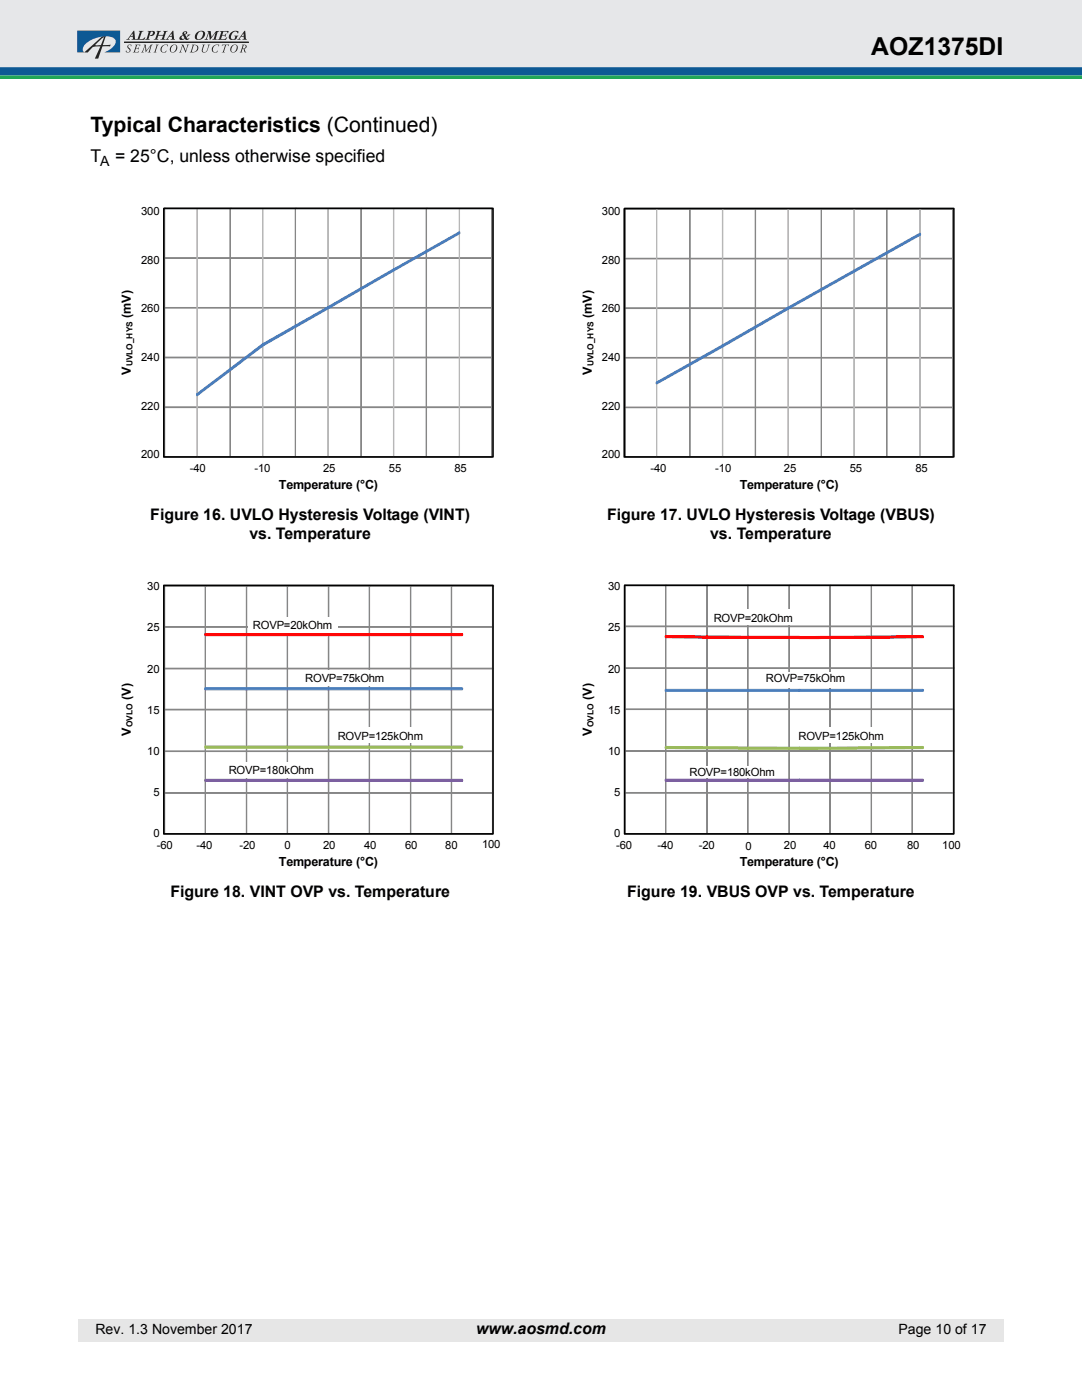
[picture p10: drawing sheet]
<svg xmlns="http://www.w3.org/2000/svg" width="216mm" height="279mm" viewBox="0 0 216 279" stroke-linecap="round" stroke-linejoin="round" font-family="sans-serif">
<path d="M0 14.2h215.9" fill="none" stroke="#0d5994" stroke-width="1.8" stroke-linecap="butt"/>
<path d="M-.1 -.1h216v13.5h-216z" fill="#e6e7e9"/>
<g fill="#232122">
<path d="M27.7 6.2h.9a1.04 1.04 0 0 0-.5 .9l-.3 .7h.7l.5-.4-.2 .5h-1.7a.59 .59 0 0 0 .5-.6l.3-.9z"/>
<path d="M29.5 6.2h.4a.68 .68 0 0 1 1 .4l-.4 .5a.32 .32 0 0 1-.3 .1 .32 .32 0 0 1-.2-.2 .35 .35 0 0 0 .5-.3 .35 .35 0 0 0-.4-.3l-.5 1.4h.3v.1h-.9l.1-.1a1.88 1.88 0 0 0 .6-1.5h-.3z"/>
<path d="M31.3 6.2h.9l-.4 .1-.1 .7h.9l.2-.7-.2-.1h.9l-.4 .2-.4 1.4 .2 .1h-.9l.3-.1 .2-.7h-.1h-.8l-.2 .7 .2 .1h-.9l.3-.1 .3-.9 .1-.6z"/>
<path d="M41.4 6.2h.6l.2 1.2 .8-1.1a.48 .48 0 0 1 .7-.1l-.3 .2-.4 1.3 .2 .2h-.9l.4-.2 .3-1.2-1.1 1.4h-.1l-.1-1.4-.4 1.2 .2 .2h-.7l.4-.3 .3-1 .1-.2z"/>
<path d="M43.9 6.2h1.7l-.1 .4-.2-.3h-.7l-.3 .7h.5l.4-.3-.2 .7-.2-.3h-.5l-.1 .7a1.18 1.18 0 0 0 1.1-.4l-.2 .5h-1.7l.4-.2 .4-1.3-.3-.1z"/>
<path d="M46.1 6.5a1.32 1.32 0 0 1 1.5-.2l-.2 .4a.58 .58 0 0 0-.6-.4 .58 .58 0 0 0-.5 .4 .64 .64 0 0 0 .1 1.2 .49 .49 0 0 0 .6-.6l-.2-.2h.8l-.2 .1a.95 .95 0 0 1-.8 .8 .95 .95 0 0 1-1-.6l.1-.4z"/>
<path d="M25.5 9.1l.6-.2 .2 .1-.2 .3a.31 .31 0 0 0-.3-.3 .31 .31 0 0 0-.3 .3 .31 .31 0 0 0 .3 .3 .49 .49 0 0 1 .1 .8 .49 .49 0 0 1-.8-.2l.1-.2a.35 .35 0 0 0 .5 .4 .35 .35 0 0 0 0-.6 .5 .5 0 0 1-.2-.7z"/>
<path d="M27 8.9h1l-.1 .3-.1-.2h-.5l-.1 .6 .5-.2-.1 .5-.1-.2h-.4l-.1 .4-.1 .2 .2 .1h.4l.2-.3-.1 .4-1.1-.1 .3-.1 .3-1.2z"/>
<path d="M28.7 8.9h.4l.1 1.2 .9-1.2h.4l-.2 .2-.3 .9-.1 .4 .2 .1-.6-.1 .2-.1 .4-1.1-1 1.2-.2-1.2-.4 1.1 .2 .2h-.5l.2-.2 .4-1.2z"/>
<path d="M31.1 8.9l.6 .1h-.2l-.4 1.1-.1 .2 .2 .2h-.6l.3-.2 .3-1.2z"/>
<path d="M32.3 9.2l.7-.3 .5 .1-.1 .2a.61 .61 0 0 0-.7-.2 .61 .61 0 0 0-.4 .6 .54 .54 0 0 0 .2 .8 .54 .54 0 0 0 .7-.3 .62 .62 0 0 1-1 .2l-.2-.5z"/>
<path d="M36.2 8.9h.4l.5 1.2 .3-1-.2-.2h.6l-.3 .2-.4 1.4-.7-1.4-.3 1.3 .2 .1h-.6l.3-.3 .3-.9v-.3z"/>
<path d="M40.4 8.9h.6l-.3 .2-.2 .7a.45 .45 0 0 0 .3 .6 .45 .45 0 0 0 .5-.5l.3-.8-.2-.2h.5l-.2 .3a1.23 1.23 0 0 1-.9 1.3 .44 .44 0 0 1-.5-.2 .44 .44 0 0 1 0-.5l.2-.7z"/>
<path d="M42.6 9.2l.4-.3h.6l.2 .1-.2 .3a.44 .44 0 0 0-.4-.4 .44 .44 0 0 0-.4 .3l-.2 .1a.6 .6 0 0 0-.2 .7 .6 .6 0 0 0 .6 .4l.5-.3a.61 .61 0 0 1-.7 .4 .61 .61 0 0 1-.5-.6z"/>
<path d="M44.4 8.9h1.3l-.1 .3-.1-.2h-.4l-.4 1.3 .2 .2h-.6l.2-.2 .4-1.3h-.4l-.2 .2z"/>
<path d="M26.7 6.1h.1l.1 1.4 .2 .4h-.9l.3-.1v-.5h-.5l-.3 .5h.2v.1h-.7l.3-.2zM26.4 6.6l-.3 .6h.4z"/>
<path d="M34.4 6.1l.2 .1 .1 1.5 .2 .2h-.9l.3-.1v-.5h-.5l-.3 .4 .2 .2h-.7l.3-.2zM34.2 6.6l-.3 .6h.4z"/>
<path d="M36.5 6.5l.2-.2a.38 .38 0 0 1 .7 .1 .38 .38 0 0 1-.5 .5l.3 .5 .3-.3-.1-.2h.6l-.8 .6 .2 .2h.4a.51 .51 0 0 1-.9 .1 .62 .62 0 0 1-1.1-.2l.2-.4 .5-.2-.1-.3zM36.3 7.2a.31 .31 0 0 0 0 .5 .31 .31 0 0 0 .5-.1l-.3-.5zM36.7 6.6a.25 .25 0 0 0 .5 0 .25 .25 0 0 0-.5 0z"/>
<path d="M39.3 6.5a.94 .94 0 0 1 1.6 .1 1.22 1.22 0 0 1-.7 1.2 1.22 1.22 0 0 1-1.3-.2 1.14 1.14 0 0 1 .4-1.1zM39.7 6.5l-.3 .5a.53 .53 0 0 0 .1 .8 .53 .53 0 0 0 .8-.3 .94 .94 0 0 0 .1-1.2h-.4z"/>
<path d="M48.8 6.1h.1l.1 1a.59 .59 0 0 0 .3 .8h-1l.3-.1v-.5h-.5l-.3 .5 .2 .1h-.7l.4-.2zM48.6 6.6l-.4 .6h.4z"/>
<path d="M34.2 9.2a.71 .71 0 0 1 1.1-.1 .71 .71 0 0 1-.2 1.1 .71 .71 0 0 1-1.1 0 .71 .71 0 0 1 .2-1zM34.5 9.1a.74 .74 0 0 0-.5 .7 .74 .74 0 0 0 .5 .6 .89 .89 0 0 0 .4-1.4z"/>
<path d="M38.3 8.9a.84 .84 0 0 1 .9 .1 .84 .84 0 0 1 .4 .8 1.29 1.29 0 0 1-1.7 .6l.2-.1 .3-1.1zM38.7 9l-.4 1.3a.72 .72 0 0 0 .9-.3 .72 .72 0 0 0-.3-1z"/>
<path d="M46.2 9.2a.71 .71 0 0 1 1.1-.1 .71 .71 0 0 1-.2 1.1 .7 .7 0 0 1-1.1 0 .7 .7 0 0 1 .2-1zM46.5 9.1a.74 .74 0 0 0-.4 .7 .74 .74 0 0 0 .4 .6 .88 .88 0 0 0 .5-1.4z"/>
<path d="M48.3 8.9h.5a.41 .41 0 0 1 .4 .4 .41 .41 0 0 1-.4 .4l.3 .8a.46 .46 0 0 1-.5-.7h-.2l-.2 .5 .2 .2h-.6l.2-.2 .4-1.2zM48.6 9l-.2 .6a.34 .34 0 0 0 .6-.2 .34 .34 0 0 0-.4-.4z"/>
<path d="M19 9l1.3-1.3 .5-.3-.7 1.6zM16.8 10.5h.7l.2-.3a2.05 2.05 0 0 1 2.3-.9l-1.1 2.4h.7l.8-2.4h1.5l.2-.4-1.6 .1 .6-1.8-.8 .1z"/>
</g>
<path d="M24.8 8.4h24.8" fill="none" stroke="#232122" stroke-width=".31"/>
<path d="M15.4 6.1h8.6v4.4h-3.2a3.1 3.1 0 0 0 2.3-2.3 1.86 1.86 0 0 0-2.2-.9 5.3 5.3 0 0 0-4.3 2.2l-.1 .5 .3 .5h-1.4z" fill="#18508f"/>
<path d="M0 15.4h215.9" fill="none" stroke="#20a656" stroke-width=".71" stroke-linecap="butt"/>
<path d="M15.6 263.2h184.6v4.5h-184.6z" fill="#e6e6e6"/>
<path d="M23.5 40.4h76.8v58.5h-76.8z" fill="#fff"/>
<path d="M32.8 91.1h65.4v.2h-65.4zM32.8 81.2h65.4v.1h-65.4zM32.8 71.3h65.4v.1h-65.4zM32.8 61.4h65.4v.1h-65.4zM32.8 51.4h65.4v.2h-65.4zM32.8 41.5h65.4v.1h-65.4z" fill-rule="evenodd" fill="#868686"/>
<path d="M32.8 51.4h65.4v.2h-65.4zM32.8 41.5h65.4v.1h-65.4zM32.8 71.3h65.4v.1h-65.4zM32.8 61.4h65.4v.1h-65.4zM32.8 91.1h65.4v.2h-65.4zM32.8 81.2h65.4v.1h-65.4z" fill="none" stroke="#868686" stroke-width=".2"/>
<path d="M39.3 41.6l.1 49.6zM52.4 41.6l.1 49.6zM65.4 41.6l.1 49.6zM78.5 41.6l.1 49.6zM91.6 41.6l.1 49.6z" fill-rule="evenodd" fill="#b7b7b7"/>
<path d="M39.3 41.6l.1 49.6zM39.4 41.6h.1M52.4 41.6l.1 49.6zM52.5 41.6h.1M65.4 41.6l.1 49.6zM65.5 41.6h.1M78.5 41.6l.1 49.6zM78.6 41.6h.1M91.6 41.6l.1 49.6zM91.7 41.6h.1" fill="none" stroke="#b7b7b7" stroke-width=".2"/>
<path d="M32.8 41.6l.1 49.6zM45.9 41.6l.1 49.6zM58.9 41.6l.1 49.6zM72 41.6l.1 49.6zM85 41.6l.1 49.6zM98.1 41.6l.1 49.6z" fill-rule="evenodd" fill="#868686"/>
<path d="M32.8 41.6l.1 49.6zM32.9 41.6h.1M45.9 41.6l.1 49.6zM46 41.6h.1M58.9 41.6l.1 49.6zM59 41.6h.1M72 41.6l.1 49.6zM72.1 41.6h.1M85 41.6l.1 49.6zM85.1 41.6h.1M98.1 41.6l.1 49.6zM98.2 41.6h.1" fill="none" stroke="#868686" stroke-width=".2"/>
<path d="M39.3 78.6l13.2-10v.4l-13.2 10z" fill-rule="evenodd" fill="#4a7dbb"/>
<path d="M39.3 78.6l13.2-10v.4l-13.2 10z" fill="none" stroke="#4a7dbb" stroke-width=".2"/>
<path d="M52.4 68.6l13-7.4 .2 .1-.1 .3-13 7.4-.2-.1z" fill-rule="evenodd" fill="#4a7dbb"/>
<path d="M52.4 68.6l13-7.4 .2 .1-.1 .3-13 7.4-.2-.1z" fill="none" stroke="#4a7dbb" stroke-width=".2"/>
<path d="M65.4 61.2l13.2-7.5v.4l-13.1 7.5-.2-.1z" fill-rule="evenodd" fill="#4a7dbb"/>
<path d="M65.4 61.2l13.2-7.5v.4l-13.1 7.5-.2-.1z" fill="none" stroke="#4a7dbb" stroke-width=".2"/>
<path d="M78.5 53.7l13.1-7.5 .2 .1-.1 .4-13.1 7.4-.2-.2z" fill-rule="evenodd" fill="#4a7dbb"/>
<path d="M78.5 53.7l13.1-7.4h.2l-.1 .4-13.1 7.4z" fill="none" stroke="#4a7dbb" stroke-width=".2"/>
<path d="M32.6 41.6h.2v49.6h-.2zM32.7 41.6v49.6M32.6 91.2h.1" fill="none" stroke="#868686" stroke-width=".2"/>
<path d="M32.7 41.6h65.7v49.6h-65.7z" fill="none" stroke="#000" stroke-width=".31"/>
<path d="M115.4 40.4h76.9v58.5h-76.9z" fill="#fff"/>
<path d="M124.5 91.1h65.6v.2h-65.6zM124.5 81.2h65.6v.2h-65.6zM124.5 71.3h65.6v.2h-65.6zM124.5 61.4h65.6v.2h-65.6zM124.5 51.5h65.6v.2h-65.6zM124.5 41.6h65.6v.2h-65.6z" fill-rule="evenodd" fill="#868686"/>
<path d="M124.5 51.5h65.6v.2h-65.6zM124.5 41.6h65.6v.2h-65.6zM124.5 71.3h65.6v.2h-65.6zM124.5 61.4h65.6v.2h-65.6zM124.5 91.1h65.6v.2h-65.6zM124.5 81.2h65.6v.2h-65.6z" fill="none" stroke="#868686" stroke-width=".2"/>
<path d="M131 41.7l.1 49.5zM144.1 41.7l.1 49.5zM157.2 41.7l.1 49.5zM170.4 41.7l.1 49.5zM183.5 41.7l.1 49.5z" fill-rule="evenodd" fill="#b7b7b7"/>
<path d="M131 41.7l.1 49.5zM131.1 41.7h.1M144.1 41.7l.1 49.5zM144.2 41.7h.1M157.2 41.7l.1 49.5zM157.3 41.7h.1M170.4 41.7l.1 49.5zM170.5 41.7h.1M183.5 41.7l.1 49.5zM183.6 41.7h.1" fill="none" stroke="#b7b7b7" stroke-width=".2"/>
<path d="M124.5 41.7v49.5zM137.6 41.7h.1v49.5h-.1zM150.7 41.7l.1 49.5zM163.9 41.7v49.5zM176.9 41.7l.1 49.5zM190.1 41.7l.1 49.5z" fill-rule="evenodd" fill="#868686"/>
<path d="M124.5 41.7v49.5zM124.5 41.7h.1M137.6 41.7h.1v49.5h-.1zM137.7 41.7h.1M150.7 41.7l.1 49.5zM150.8 41.7h.1M163.9 41.7v49.5zM163.9 41.7h.1M176.9 41.7l.1 49.5zM177 41.7h.1M190.1 41.7l.1 49.5zM190.2 41.7h.1" fill="none" stroke="#868686" stroke-width=".2"/>
<path d="M131 76.3l13.1-7.5 .2 .1-.1 .3-13.1 7.4h-.2z" fill-rule="evenodd" fill="#4a7dbb"/>
<path d="M131 76.3l13.1-7.5 .2 .1-.1 .3-13.1 7.4h-.2z" fill="none" stroke="#4a7dbb" stroke-width=".2"/>
<path d="M144.1 68.8l13.2-7.5v.4l-13.1 7.6-.1-.2z" fill-rule="evenodd" fill="#4a7dbb"/>
<path d="M144.1 68.9l13.2-7.6v.4l-13.1 7.6z" fill="none" stroke="#4a7dbb" stroke-width=".2"/>
<path d="M157.2 61.3l13.3-7.3v.3l-13.2 7.4z" fill-rule="evenodd" fill="#4a7dbb"/>
<path d="M157.2 61.3l13.3-7.3v.3l-13.2 7.4z" fill="none" stroke="#4a7dbb" stroke-width=".2"/>
<path d="M170.3 53.9l13.2-7.4 .2 .1-.1 .3-13.1 7.4-.2-.1z" fill-rule="evenodd" fill="#4a7dbb"/>
<path d="M170.3 53.9l13.2-7.4 .2 .1-.1 .3-13.1 7.4-.2-.1z" fill="none" stroke="#4a7dbb" stroke-width=".2"/>
<path d="M124.6 41.6h.1v49.6h-.1zM124.7 41.6v49.6M124.6 91.2h.1" fill="none" stroke="#868686" stroke-width=".2"/>
<path d="M124.6 41.6h65.7v49.6h-65.7z" fill="none" stroke="#000" stroke-width=".31"/>
<path d="M23.5 115.7h76.8v58.4h-76.8z" fill="#fff"/>
<path d="M32.8 166.3h65.5v.2h-65.5zM32.8 158.2h65.5v.1h-65.5zM32.8 149.9h65.5v.1h-65.5zM32.8 141.5h65.5v.2h-65.5zM32.8 133.4h65.5v.1h-65.5zM32.8 125.1h65.5v.1h-65.5zM32.8 116.9h65.5v.1h-65.5z" fill-rule="evenodd" fill="#868686"/>
<path d="M32.8 116.9h65.5v.1h-65.5zM32.8 133.4h65.5v.1h-65.5zM32.8 125.1h65.5v.1h-65.5zM32.8 158.2h65.5v.1h-65.5zM32.8 149.9h65.5v.1h-65.5zM32.8 141.5h65.5v.2h-65.5zM32.8 166.4h65.5v.1h-65.5z" fill="none" stroke="#868686" stroke-width=".2"/>
<path d="M32.8 116.9l.1 49.5zM40.9 116.9l.1 49.5zM49.1 116.9l.1 49.5zM57.3 116.9l.1 49.5zM65.5 116.9h.1v49.5h-.1zM73.7 116.9v49.5zM81.9 116.9l.1 49.5zM90 116.9l.1 49.5zM98.3 116.9v49.5z" fill-rule="evenodd" fill="#868686"/>
<g fill="none" stroke="#868686" stroke-width=".2">
<path d="M32.8 116.9l.1 49.5zM32.9 116.9h.1M40.9 116.9l.1 49.5zM41 116.9h.1M49.1 116.9l.1 49.5zM49.2 116.9h.1M57.3 116.9l.1 49.5zM57.4 116.9h.1M65.5 116.9h.1v49.5h-.1zM65.6 116.9h.1M73.7 116.9v49.5zM73.7 116.9h.1"/>
<path d="M81.9 116.9l.1 49.5zM82 116.9h.1M90 116.9l.1 49.5zM90.1 116.9h.1M98.3 116.9v49.5zM98.3 116.9h.1"/>
</g>
<path d="M40.9 137.3l51.3-.1 .1 .3-.1 .2h-51.2z" fill-rule="evenodd" fill="#4f82bd"/>
<path d="M40.9 137.3l51.3-.1 .1 .3-.1 .2h-51.2z" fill="none" stroke="#4f82bd" stroke-width=".2"/>
<path d="M40.9 126.4h51.3l.1 .3-.1 .2h-51.2z" fill-rule="evenodd" fill="#f00"/>
<path d="M40.9 126.5l51.3-.1 .1 .3-.1 .2h-51.2z" fill="none" stroke="#f00" stroke-width=".2"/>
<path d="M40.9 148.9h51.3l.1 .3-.1 .1h-51.2z" fill-rule="evenodd" fill="#98b954"/>
<path d="M40.9 148.9h51.3l.1 .3-.1 .1h-51.2z" fill="none" stroke="#98b954" stroke-width=".2"/>
<path d="M40.9 155.6l51.3-.1 .1 .4v.1h-51.4z" fill-rule="evenodd" fill="#7c60a0"/>
<path d="M40.9 155.6l51.3-.1 .1 .4v.1h-51.4z" fill="none" stroke="#7c60a0" stroke-width=".2"/>
<path d="M32.6 116.8h.2v49.6h-.2zM32.7 116.8v49.6M32.6 166.4h.1" fill="none" stroke="#868686" stroke-width=".2"/>
<path d="M32.7 116.8h65.7v49.6h-65.7z" fill="none" stroke="#000" stroke-width=".31"/>
<g fill="#fff">
<path d="M59.5 133.8h19v3.1h-19z"/>
<path d="M49.5 123.1h17.9v3.1h-17.9z"/>
<path d="M65.9 145.2h19.5v3.1h-19.5z"/>
<path d="M45.6 152.1h18.4v3.1h-18.4z"/>
<path d="M115.4 115.7h76.9v58.4h-76.9z"/>
</g>
<path d="M124.7 166.3h65.6v.2h-65.6zM124.7 158.2h65.6v.1h-65.6zM124.7 149.8h65.6v.1h-65.6zM124.7 141.5h65.6v.1h-65.6zM124.7 133.3h65.6v.1h-65.6zM124.7 124.9h65.6v.2h-65.6zM124.7 116.7h65.6v.2h-65.6z" fill-rule="evenodd" fill="#868686"/>
<path d="M124.7 116.7h65.6v.2h-65.6zM124.7 133.3h65.6v.1h-65.6zM124.7 124.9h65.6v.2h-65.6zM124.7 158.2h65.6v.1h-65.6zM124.7 149.8h65.6v.1h-65.6zM124.7 141.5h65.6v.1h-65.6zM124.7 166.4h65.6v.1h-65.6z" fill="none" stroke="#868686" stroke-width=".2"/>
<path d="M124.6 116.8l.1 49.6zM132.8 116.8l.1 49.6zM141 116.8l.1 49.6zM149.2 116.8l.1 49.6zM157.4 116.8l.1 49.6zM165.6 116.8l.1 49.6zM173.8 116.8l.1 49.6zM182 116.8l.1 49.6zM190.2 116.8l.1 49.6z" fill-rule="evenodd" fill="#868686"/>
<g fill="none" stroke="#868686" stroke-width=".2">
<path d="M124.6 116.8l.1 49.6zM124.7 116.8h.1M132.8 116.8l.1 49.6zM132.9 116.8h.1M141 116.8l.1 49.6zM141.1 116.8h.1M149.2 116.8l.1 49.6zM149.3 116.8h.1M157.4 116.8l.1 49.6zM157.5 116.8h.1M165.6 116.8l.1 49.6zM165.7 116.8h.1"/>
<path d="M173.8 116.8l.1 49.6zM173.9 116.8h.1M182 116.8l.1 49.6zM182.1 116.8h.1M190.2 116.8l.1 49.6zM190.3 116.8h.1"/>
</g>
<path d="M132.8 137.6h26.8v.3l-26.8 .1z" fill-rule="evenodd" fill="#4f82bd"/>
<path d="M132.8 137.6h26.8v.3l-26.8 .1z" fill="none" stroke="#4f82bd" stroke-width=".2"/>
<path d="M159.4 137.6h24.8l.1 .2-.1 .2h-24.7z" fill-rule="evenodd" fill="#4f82bd"/>
<path d="M159.5 137.6h24.7l.1 .2-.1 .2h-24.7z" fill="none" stroke="#4f82bd" stroke-width=".2"/>
<path d="M132.8 126.9l26.7 .1 .1 .3h-26.8z" fill-rule="evenodd" fill="#f00"/>
<path d="M132.8 126.9l26.7 .1 .1 .3h-26.8z" fill="none" stroke="#f00" stroke-width=".2"/>
<path d="M159.4 127l24.8-.1 .1 .3-.1 .1-24.7 .1z" fill-rule="evenodd" fill="#f00"/>
<path d="M159.4 127l24.8-.1 .1 .3-.1 .1-24.7 .1z" fill="none" stroke="#f00" stroke-width=".2"/>
<path d="M132.8 149l26.7 .1 .1 .3-9.9 .1-16.9-.1z" fill-rule="evenodd" fill="#98b954"/>
<path d="M132.8 149l26.7 .1 .1 .3-9.9 .1-16.9-.1z" fill="none" stroke="#98b954" stroke-width=".2"/>
<path d="M159.4 149.2l24.7-.2 .2 .3-.1 .1-24.7 .1z" fill-rule="evenodd" fill="#98b954"/>
<path d="M159.5 149.1l24.6-.1 .2 .3-.1 .1-24.7 .1-.1-.1z" fill="none" stroke="#98b954" stroke-width=".2"/>
<path d="M132.8 155.5h26.7l.1 .4h-26.8z" fill-rule="evenodd" fill="#7c60a0"/>
<path d="M132.8 155.5h26.7l.1 .4h-26.8z" fill="none" stroke="#7c60a0" stroke-width=".2"/>
<path d="M159.4 155.5h24.8l.1 .3-.1 .1h-24.7z" fill-rule="evenodd" fill="#7c60a0"/>
<path d="M159.4 155.5h24.8l.1 .3-.1 .1h-24.7z" fill="none" stroke="#7c60a0" stroke-width=".2"/>
<path d="M124.6 116.8h.1v49.6h-.1zM124.7 116.8v49.6M124.6 166.4h.1" fill="none" stroke="#868686" stroke-width=".2"/>
<path d="M124.6 116.8h65.7v49.6h-65.7z" fill="none" stroke="#000" stroke-width=".31"/>
<g fill="#fff">
<path d="M151.4 134.1h19.1v3.1h-19.1z"/>
<path d="M141.4 121.7h17.9v3.1h-17.9z"/>
<path d="M158.5 145.2h18.6v3.1h-18.6z"/>
<path d="M136.9 152.9h18.5v2.3h-18.5z"/>
</g>
<text font-size="4.9" x="173.9" y="11">AOZ1375DI</text>
<text font-size="4.2" x="18" y="26.4">Typical Characteristics (Continued)</text>
<g font-size="3.5">
<text x="18" y="32.3">T</text>
<text x="23" y="32.3">= 25°C, unless otherwise specified</text>
</g>
<g font-size="3.2">
<text x="30" y="103.8">Figure 16. UVLO Hysteresis Voltage (VINT)</text>
<text x="49.8" y="107.6">vs. Temperature</text>
<text x="121.1" y="103.8">Figure 17. UVLO Hysteresis Voltage (VBUS)</text>
<text x="141.7" y="107.6">vs. Temperature</text>
<text x="34" y="179">Figure 18. VINT OVP vs. Temperature</text>
<text x="125.2" y="179">Figure 19. VBUS OVP vs. Temperature</text>
<text x="95" y="266.2">www.aosmd.com</text>
</g>
<g font-size="2.8">
<text x="20" y="33.2">A</text>
<text x="19" y="266.2">Rev. 1.3 November 2017</text>
<text x="179.3" y="266.2">Page 10 of 17</text>
</g>
<g font-size="2.5">
<text x="26.1" y="63.4" transform="rotate(-90 26.1 63.4)">(mV)</text>
<text x="118.1" y="63.4" transform="rotate(-90 118.1 63.4)">(mV)</text>
<text x="26.1" y="74.8" transform="rotate(-90 26.1 74.8)">V</text>
<text x="118.1" y="74.8" transform="rotate(-90 118.1 74.8)">V</text>
<text x="55.6" y="97.7">Temperature (°C)</text>
<text x="147.6" y="97.7">Temperature (°C)</text>
<text x="26.1" y="139.7" transform="rotate(-90 26.1 139.7)">(V)</text>
<text x="118.1" y="139.7" transform="rotate(-90 118.1 139.7)">(V)</text>
<text x="26.1" y="146.8" transform="rotate(-90 26.1 146.8)">V</text>
<text x="118.1" y="146.8" transform="rotate(-90 118.1 146.8)">V</text>
<text x="55.6" y="172.9">Temperature (°C)</text>
<text x="147.6" y="172.9">Temperature (°C)</text>
</g>
<g font-size="2.2">
<text x="28.2" y="42.9">300</text>
<text x="120.1" y="42.9">300</text>
<text x="28.2" y="52.7">280</text>
<text x="120.1" y="52.7">280</text>
<text x="28.2" y="62.4">260</text>
<text x="120.1" y="62.4">260</text>
<text x="28.2" y="72.1">240</text>
<text x="120.1" y="72.1">240</text>
<text x="28.2" y="81.8">220</text>
<text x="120.1" y="81.8">220</text>
<text x="28.2" y="91.4">200</text>
<text x="37.8" y="94.3">-40</text>
<text x="50.8" y="94.2">-10</text>
<text x="64.5" y="94.2">25</text>
<text x="77.6" y="94.2">55</text>
<text x="90.7" y="94.2">85</text>
<text x="120.1" y="91.4">200</text>
<text x="129.8" y="94.3">-40</text>
<text x="142.7" y="94.2">-10</text>
<text x="156.4" y="94.2">25</text>
<text x="169.6" y="94.2">55</text>
<text x="182.6" y="94.2">85</text>
<text x="29.4" y="117.8">30</text>
<text x="121.3" y="117.8">30</text>
<text x="50.5" y="125.4">ROVP=20kOhm</text>
<text x="142.4" y="124">ROVP=20kOhm</text>
<text x="29.4" y="126">25</text>
<text x="121.3" y="126">25</text>
<text x="29.4" y="134.2">20</text>
<text x="60.9" y="136.1">ROVP=75kOhm</text>
<text x="121.3" y="134.2">20</text>
<text x="152.8" y="136.1">ROVP=75kOhm</text>
<text x="29.4" y="142.4">15</text>
<text x="121.3" y="142.4">15</text>
<text x="67.4" y="147.7">ROVP=125kOhm</text>
<text x="159.3" y="147.7">ROVP=125kOhm</text>
<text x="29.4" y="150.6">10</text>
<text x="45.6" y="154.6">ROVP=180kOhm</text>
<text x="121.3" y="150.6">10</text>
<text x="137.6" y="154.8">ROVP=180kOhm</text>
<text x="30.6" y="158.8">5</text>
<text x="122.6" y="158.8">5</text>
<text x="30.6" y="167">0</text>
<text x="122.6" y="167">0</text>
<text x="31.3" y="169.4">-60</text>
<text x="39.2" y="169.5">-40</text>
<text x="47.8" y="169.5">-20</text>
<text x="56.8" y="169.4">0</text>
<text x="64.5" y="169.5">20</text>
<text x="72.7" y="169.5">40</text>
<text x="80.9" y="169.5">60</text>
<text x="88.9" y="169.4">80</text>
<text x="96.2" y="169.3">100</text>
<text x="122.9" y="169.4">-60</text>
<text x="131.2" y="169.5">-40</text>
<text x="139.4" y="169.5">-20</text>
<text x="148.8" y="169.5">0</text>
<text x="156.4" y="169.5">20</text>
<text x="164.3" y="169.4">40</text>
<text x="172.6" y="169.5">60</text>
<text x="181" y="169.5">80</text>
<text x="188" y="169.5">100</text>
</g>
<g font-size="1.7">
<text x="26.5" y="73.1" transform="rotate(-90 26.5 73.1)">UVLO_HYS</text>
<text x="118.4" y="73.1" transform="rotate(-90 118.4 73.1)">UVLO_HYS</text>
<text x="26.5" y="145.1" transform="rotate(-90 26.5 145.1)">OVLO</text>
<text x="118.4" y="145.1" transform="rotate(-90 118.4 145.1)">OVLO</text>
</g>
</svg>
